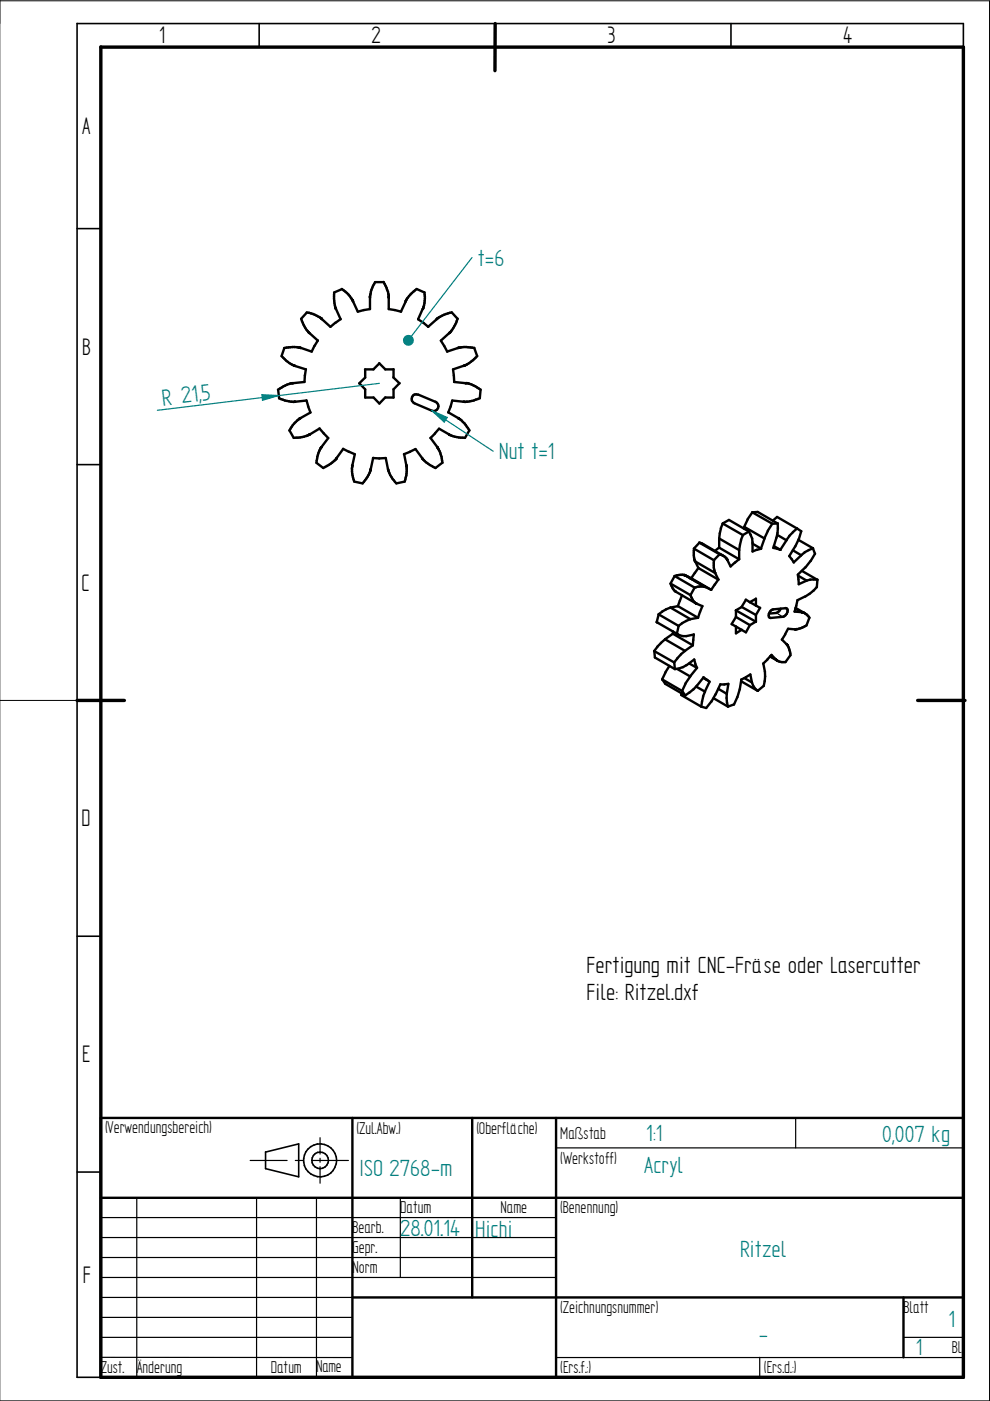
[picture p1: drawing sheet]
<svg xmlns="http://www.w3.org/2000/svg" width="210mm" height="297mm" viewBox="0 0 210 297" stroke-linecap="round" stroke-linejoin="round" font-family="sans-serif">
<path d="M0 0v297h209.8v-296.8h-209.8M0 148.5h16.3" fill="none" stroke="#000" stroke-width=".21"/>
<g fill="none" stroke="#000" stroke-width=".34">
<path d="M16.3 5v287h5.1M16.3 5h188v5M54.9 5v5M105 5v5M155 5v5M16.3 48.5h5.1M16.3 98.5h5.1M16.3 148.5h5.1M16.3 198.5h5.1M16.3 248.5h5.1M56.3 244.2v3.6l7 1.7v-7l-7 1.8M64.4 246.4l.2 .7"/>
<path d="M64.4 245.6v.8M64.5 247.1l.4 .7M64.6 244.9l-.2 .8M64.8 247.8l.5 .6M65.3 248.4l.6 .5M65.3 243.6l-.7 1.3M65.9 248.9l.7 .4M65.9 243.1l-.6 .5M66.1 246l.1 .5M66.2 246.5l.3 .6M66.4 247l.4 .4M66.5 244.9l-.4 1.1"/>
<path d="M66.5 249.2l.8 .3M66.6 242.7l-.7 .4M66.8 247.4l.6 .3M66.8 244.6l-.3 .4M67.3 249.5h.8M67.3 247.7l.6 .1M67.3 242.6a3.5 3.5 0 0 1 3.7 4.9M67.3 242.5l-.7 .3M67.4 244.3a1.74 1.74 0 0 1 2.1 .9 1.74 1.74 0 0 1-.6 2.2M67.4 244.3l-.6 .3M68.4 247.7l-.6 .1M68.8 249.4l-.8 .1"/>
<path d="M68.9 247.4l-.5 .3M70.7 248.2l-1.2 .9-.8 .3M71 247.5l-.4 .7"/>
</g>
<path d="M21.4 9.9l182.9 .1v282h-182.9zM105 5l-.1 10M16.3 148.5h10.1M194.6 148.5h10" fill="none" stroke="#000" stroke-width=".72"/>
<g fill="none" stroke="#000" stroke-width=".51">
<path d="M79.5 59.8h1.9M79.5 59.8l-.2 .4M81.3 59.8l.3 .4M59.7 75.5l1 1 1.3 .8 2.9 1M60.3 73.8l-.6 1.7M60.7 73.7l-.5 .1M61.6 73.6l-.9 .1M62 73.6h.5M62.1 73.6h-.5M62.4 73.6h.5M62.9 73.6l.5 .1M63.3 73.7h.2"/>
<path d="M63.5 73.7h.1M63.5 73.7h.2M63.7 73.7l.1 .1M63.7 73.8h.1M63.9 67.6a6.4 6.4 0 0 0 1.6 2.9l1.9 1.7M64.6 79.6v1.4l-2.5 .2M64.9 78.3l-.3 1.3M65 66.3l1.4 .3M65.1 66.3l-1.3 1.3M66.3 66.5l1.3 .7M66.7 73.3l-.6 1.2-2.3-.8M67.4 72.2l-.7 1.2"/>
<path d="M67.5 67.1l.3 .2M67.7 67.2l.2 .2M67.9 67.4l.2 .1M68 67.4l.2 .1M68.1 67.5h.1M68.2 67.6l.1 .1M68.2 67.6l1.9 1.7 2.1-1.7M70.9 62a8.1 8.1 0 0 0 .3 3.5M71.2 65.4l1 2.3M72.5 61.3l.4 .3M72.5 61.3l-1.7 .7M72.9 61.6l.3 .2"/>
<path d="M73.2 61.8l.4 .3M73.5 62.1l.4 .3M73.8 62.4l.4 .4M74.1 62.7l.3 .5M74.4 63.1l.1 .2M74.5 63.3l.2 .2M74.6 63.5l.2 .2M74.8 63.8l.1 .1M74.8 63.7v.1M77.4 78.3h1.8M77.4 78.3v1.8l-1.2 1.2M78.4 62.8v2.7l-2.5 .6-1.1-2.4"/>
<path d="M78.5 62.5l-.1 .3M78.7 61.8l-.2 .7M78.8 61.4l-.2 .4M79.1 60.6l-.4 .8M79.3 60.2l-.2 .4M80.4 77l1.3 1.3h1.7M80.4 77l-1.2 1.3M81.5 60.2l.2 .4M81.7 60.5l.3 .5M81.9 61l.2 .4M82 61.4l.3 .4M82.3 61.8v.5"/>
<path d="M82.3 62.2l.1 .3M82.4 62.4v.3M82.4 62.7v2.8l2.6 .6 1-2.2M83.4 78.3v1.8M86.1 63.8l-.1 .1M86.2 63.5l-.2 .3M86.4 63.2l-.3 .3M87 62.4l-.6 .8M87.3 62.1l-.3 .3M87.7 61.8l-.4 .3M88 61.6l-.4 .2M88.3 61.3l1.7 .7"/>
<path d="M88.3 61.3l-.4 .3M89.7 65.4h.1M89.7 65.2l-1.1 2.5 2.2 1.6M90 62v.5M90 63.8l-.3 1.4M90 62.5l.1 .4M90.1 63.3l-.1 .5M90.1 62.9v.5M92.6 67.7l-1.8 1.6M92.7 67.6l-.2 .1M92.8 67.5l-.2 .1M92.9 67.4l-.2 .1"/>
<path d="M93.1 67.3l-.2 .1M93.3 67.2l-.2 .1M95.2 70.6l-1.7 1.6 1.3 2.3M95.3 66.3l-2 .9M95.4 70.4l-.2 .3M95.5 70.4l-.1 .1M95.6 70.3l-.1 .1M95.8 66.2l1.2 1.4-.3 .8M95.8 66.3h-.5M95.8 69.9l-.2 .4M96.1 69.6l-.3 .4M96.3 69.2l-.2 .4"/>
<path d="M96.5 68.8l-.2 .4M96.7 68.4l-.2 .4M97.2 73.8l-2.4 .7M97.2 73.7l-.1 .1M97.4 73.7h-.2M97.7 73.7h-.4M98 73.6l-.3 .1M98.3 77.6l-2.2 .7 .2 2.7M98.3 73.6h.5M98.4 77.5l-.1 .1M98.4 73.6h-.5M98.6 77.4l-.2 .2"/>
<path d="M98.7 77.4l-.1 .1M98.8 73.6h.5M98.9 77.3l-.2 .1M99.1 77.2l-.2 .1M99.2 73.6l.5 .1M99.5 77l-.4 .2M99.7 73.7h.4M99.9 76.7l-.4 .3M100.1 73.7l.5 .1M100.5 76.1l-.6 .6M100.5 73.7l.7 1.8M100.8 75.8l-.3 .4"/>
<path d="M101.2 75.5l-.4 .4M59 82.6l.2 1.9 .8 .3a4.2 4.2 0 0 0 2.4 .3M59.4 82.4l-.5 .2M59.7 82.2l-.4 .2M60.1 81.9l-.4 .3M60.5 81.7l-.4 .2M60.9 81.5l-.4 .2M61.3 81.4l-.4 .1M61.4 91.3l.9 1.5h1.3l1.3-.4M61.6 81.3l-.3 .1M61.6 90.8l-.3 .5M61.8 81.3h-.3"/>
<path d="M61.8 81.2h.4M61.8 90.5l-.2 .3M61.9 81.2l-.2 .1M62.1 90.1l-.3 .4M62.4 89.8l-.3 .3M62.7 89.5l-.3 .3M63 89.2l-.3 .3M63.4 88.9l-.4 .3M63.5 88.7h.1M63.6 88.7h.1M63.6 88.7l-.3 .2M63.8 88.6l-.2 .1"/>
<path d="M65 84.9l-2.6 .3M65 84.9l.4 1.3M65.2 92.3l-.3 .2M65.3 86.1l.5 1.4-2.1 1.1M65.4 92.2l-.2 .2M65.4 92.2v.1M65.6 92.1l-.2 .1M65.7 92.1l-.1 .1M65.7 92v.1M67.3 96.8l-.2 1.3 1.4 1.1 .5-.2M67.4 96.4l-.1 .4M67.6 96l-.2 .4"/>
<path d="M67.7 90.8l1 1.1M67.7 95.6l-.2 .4M67.8 90.8l-2.1 1.3M67.9 95.2l-.2 .4M68 95.1l-.1 .1M68 95l-.1 .1M68.1 94.9h.1M68.1 94.9l-.1 .1M68.2 94.8l-.2 .1M68.6 91.9l1 1-1.4 1.9M69.3 98.8l-.3 .2M69.7 98.6l-.4 .2"/>
<path d="M70.1 98.3l-.4 .3M70.8 97.7l-.7 .6M71.3 97.3l-.5 .5M71.3 97.2v.1M71.4 97.2h-.1M71.4 97.1v.1M72.7 95.2l1.3 .6M72.8 95.2l-1.4 1.9M74 95.8l1.2 .5-.6 2.5M74.6 99.3l.1 1.1 .4 1.7 1.8 .4 .3-.4M74.7 98.8l-.1 .5M76.2 81.3l1.2 1.2v1.8h1.8l1.2 1.3 1.3-1.4"/>
<path d="M78.5 99.8l-.1 .5M78.6 99.6v.1M78.6 99.4l-.1 .5M79.1 97.1h2.7l.5 2.4a5.9 5.9 0 0 0 1.7 3l1.8-.4 .4-2.2M79.1 97.1l-.5 2.3M83.4 80l1.3 1.3-1.3 1.2v1.8h-1.7M85.7 96.3l.4 2.3M86.1 98.6l.1 .1M86.1 98.8l.1 1.1M86.2 98.6v.2M86.9 95.8l1.2-.6 1.4 1.9a8 8 0 0 0 2.8 2.1l1.5-1.1M86.9 95.8l-1.3 .5"/>
<path d="M87.9 83.7a1.03 1.03 0 0 0-.6 .9 1.03 1.03 0 0 0 .6 .9l3.7 1.6h.7l.4-.3M88.2 83.6l.5 .1M88.3 83.6l-.5 .1M88.6 83.7l3.8 1.5M89.6 97.2v.1M91.3 92.8l1.4 2M92.2 91.9l-.9 1M92.3 85.2l.4 .2M92.6 85.4l.3 .4M92.7 94.7l.1 .3M92.7 94.9h.1M92.8 94.9l.1 .2"/>
<path d="M92.8 94.8v.1M92.8 95l.2 .2M92.9 85.7l.1 .4M92.9 95.1l.3 .5M93 86.1l-.3 .8M93.1 95.5l.2 .5M93.3 95.9l.3 .9M93.6 96.8l.2 1.3M95 87.4l2.2 1.2M95.2 92.2h.1M96.3 81l2.4 .2M97.1 88.6l.1 .1"/>
<path d="M97.2 88.7h.1M97.2 88.6l.2 .2M97.4 88.8l.1 .1M97.5 88.9l.4 .3M97.8 89.1l.4 .4M98.1 89.5l.4 .3M98.5 89.7l.3 .4M98.6 81.2h.4M98.7 90.1l.3 .4M98.9 85.1l-.4 .1-2.6-.3-.9 2.6M99 90.5l.3 .3M99 81.2l.4 .1"/>
<path d="M99.2 90.8l.3 .5M99.3 81.3l.3 .1M99.5 91.2l-.9 1.6h-.5a5.7 5.7 0 0 1-2.9-.7l-2.1-1.2-.9 1M99.5 81.4l.5 .1M99.9 81.5l.5 .2M100.4 81.7l.4 .2M100.8 81.9l.4 .3M100.9 84.7l-.4 .2-1.6 .3M101.1 82.1l.4 .3M101.3 84.6l-.4 .2M101.5 82.3l.4 .3M101.9 82.6l-.2 1.8-.4 .2"/>
<path d="M77.4 101.8l-.2 .4M77.9 101l-.5 .8M78.1 100.7l-.2 .4M78.4 100.2l-.3 .5M147.1 116.3l1.2-1.2 4.3 2.4-1.3 1.3M147.3 118.9l-.2-1.1 .1-1.5 4.2 2.5-.1 1.5 .3 1.2M147.3 118.9h.1M147.3 118.9l.1 .1M147.4 119l4.2 2.5M147.4 119l.7 1.4 4.2 2.5M148.3 115l.3 .1M148.5 115.1l.3 .1"/>
<path d="M148.8 115.2l.3 .2M149.1 115.4l4.3 2.5M152.5 114.2v1.9l4.2 2.5v-2M152.5 114.2l4.2 2.4M152.5 116.1l-.9 .7M152.5 117.5l.3 .1M152.8 117.6l.2 .1M152.8 112l.4-1 4.3 2.5-.4 1M152.9 112l-.4 2.2M153 117.6l.3 .2M153.2 111l1.4-.8 4.2 2.5-1.3 .8M153.2 117.8l.5 .3"/>
<path d="M153.7 118l.2 .2M153.8 118.2l.2 .2M153.9 118.3l.2 .1M154.1 118.4v.1M154.1 118.5l.1 .2M154.1 118.5v.1M154.2 118.6l.7 1.5 .9-.8M156.7 118.5l-.9 .8M157.1 114.5l-.4 2.1M157.8 111.7l4.3 2.5-.8 2.1M157.8 111.7l-.1 .4M158.5 110.1l-.7 1.6"/>
<path d="M158.7 112.6l.5 .8M159.1 113.4l.4 .8M159.5 114.1l.1 .9M159.5 108.6l1.2-.1 4.2 2.5h-1.2M159.5 108.6l4.2 2.4-.9 1.6M159.5 108.6l-1 1.5M159.6 115v1.9l1.8-.6M159.6 115.3l1.8 1M162.8 112.6l-.7 1.6M163.8 110.4l1-.8 4.2 2.5-.9 .7M164.6 114l-.6 2.2 1.5 .4-1.4-.8M164.8 113.4l2 1.2-1.4 2"/>
<path d="M164.9 111v1M164.9 112l-.3 2M167.4 113.6l-.7 1M168.1 112.8l-.8 .8M168.6 115.8l-1.3 2.1 1 1.4 1.6-1.6-1.8-1M169 112l.9 .6M169.3 114.5l3.1 1.7-1.8 .9-.8 .6M169.9 112.6l-.5 1.7-.8 1.6M171.9 118.9l-1.1 1.4M172.3 116.2l.5 1.2-.9 1.6M138.7 138l4.3 2.5 .1 1.4-4.2-2.5zM139.2 131.9l.5-1.6 4.2 2.4-.4 1.7"/>
<path d="M139.2 131.9l4.9 2.8 1.4 .2 1.6-.4M139.2 131.9l.3 .2M139.4 137.1l-.7 .9M140.4 129.7l1.8-.9 4.2 2.5-.9 .4M140.4 129.7l-.8 .6M141 135.6l4.2 2.4-.8 .7M141 135.6l-1.6 1.5M142.2 123.7l.8-1.6 4.3 2.5-.9 1.6M142.7 134.4l4.2 2.4M142.7 134.4l-1.7 1.2M142.7 133.9v.5M143.3 125.4l-.6-.6-.5-1.1 4.2 2.5 .5 1.1 .6 .6"/>
<path d="M143.3 125.4h.1M143.3 125.4l4.2 2.5M143.4 122l-.4 .1M143.6 122h-.3M143.6 139.6l-.7 .9M143.7 128.5l4.3 2.5M144.1 127.3l-.4 1.2-1.6 .3M144.2 121.9h.7M144.2 121.9l-.6 .1M144.4 138.7l-.8 .9M144.6 126.2l-.5 1.2M144.7 132.1l-.9 .6"/>
<path d="M144.9 121.9l.4 .1M145.1 121.9l.1 .1M145.2 122l1.1 .6M145.2 122l4.3 2.5M145.2 121.9v.1M145.3 122l1.3 .6M145.5 131.7l-.9 .4M146.3 122.6l.6 .3M146.6 122.6l4.2 2.5M146.9 122.9l.5 .3M146.9 136.8l-1.7 1.2M147.1 134.5l-.2 2.3"/>
<path d="M147.3 121.5l-.7 1.1M147.4 123.2l1.6 .9M147.5 127.9h.1M147.6 127.9h.1M147.6 124.5l-.4 .1M147.7 127.9v.1M147.7 128l1.2 .5M147.9 124.4l-.3 .1M148 131l-1.7 .3M148.1 120.4l-.8 1.1M148.2 124.4h-.4M148.4 124.3h.8"/>
<path d="M148.4 129.7l-.4 1.3M148.5 124.3l-.3 .1M148.9 124.1l1.9 1M148.9 128.5l-.5 1.3M149.1 124.3l.2 .1M149.3 124.4l.2 .1M149.5 124.4h-.1M151.6 121.5l.7 1.4M152.3 122.9l-1.5 2.2M155.2 132.3l.8 .5M156 130.8l3 1.7 1.3-.7M156 132.8v1.5l1.3-.8"/>
<path d="M156 130.8l-.9 1.5M158.2 127.2l-1 1.5M159 132.5l-.8 1.6-2.2-1.3M160.2 128.4l1 .5M160.3 126.9v1.5l-2.2-1.3M160.3 130.3v1.5l-4.3-2.4v1.4M160.3 127l-1.3 .7M161.2 128.9l-.9 1.5-3-1.7-1.3 .7M162.7 139.8l.9-.9 .9 1M162.7 139.8l-.9 .9M163.2 129.8l-.2 .4M163.3 139.2l1.5 .8"/>
<path d="M163.3 139.1l1.2 .8M163.4 129.5l-.2 .3M164 129.2l-.6 .3M164.5 139.8v.1M164.5 139.9l.2 .1M164.6 139.9h.1M164.8 129.8l-1.7 .3M165.1 129.6l-.3 .3M165.5 129l-.4 .7M165.8 135.6l1.2 1.2M166.5 134.5l-.7 1.1M166.5 128.9l.3 .1"/>
<path d="M166.6 128.9l-2.7 .3M166.8 128.9l.2 .6M166.8 130.1l-.8 .7-2.6 .2-.4-.2v-.6M166.8 136.6l.1 .1M167 136.8v.1M167 129.8l-.2 .4M167 136.9l.1 .2M167 129.4v.4M167.1 137l.2 .4M167.2 137.3l.1 .3M167.3 137.6l.1 .3M167.4 137.9l.2 .7"/>
<path d="M167.6 138.5v.4M167.6 138.9l-1.1 1.5-1-.1-.8-.3M168.4 129.7l1.6 .1M168.7 128.9l2.2 1.3M168.7 129.1l1.3 .7M169 133.3h-1.9l-.6 1.2M169.4 133.3l-.4 .1M169.9 129.8l.6 .1M170 129.8h.1M170 121l3.3 1.9h-1.6M170.1 129.8h.1M170.3 132.9l-.9 .4"/>
<path d="M170.4 129.9l.3 .1M170.8 120.3l-1.6 1.5 .1 2.1 1.7-.8-1.8-1.1M170.9 130.2l.2 .1M171 132.6l-.7 .4M171.1 130.3l.2 .3M171.2 130.5l.2 .2M171.4 130.7l.2 .3M171.6 130.9l-.6 1.7M171.6 125.9l-2.5 1.4-.6 2.4M171.8 122.9l-.8 .2M172.5 125.2l-.9 .7M173.2 124.5l-.7 .8"/>
<path d="M173.3 122.9l-.1 1.6M140.4 144.1l4.3 2.4 .6 .9-4.2-2.4zM141.1 142.6l-.7 1.5M141.9 141.2l-.8 1.4M143.6 141.8l2.7 1.6-1 1.5M144.5 147l-.1 .4 4.3 2.4M144.8 141.4l-1.7 .5M145.4 144.9l-.8 1.6M145.5 141l-.7 .5M146.1 140.7l1.7 .9M146.2 146.8l-.9 .6M147 146.1l-.8 .8"/>
<path d="M147.4 140.8l.4 .8M147.4 140.8l-.2-1-1.7 1.3M147.6 145.6l1.9 1-.4 1.1M147.8 141.6l-1.5 1.8M149.1 147.7l-.4 2.1M149.1 143.7l1.1 .7M149.8 144.1l.7 .4-1.1 2.1M149.8 144.1l-.6-.5-2.2 2.6M151.3 148l3 1.8M151.7 147.2l-.9 1.5-1.1 1.4-1-.3M152.3 146l1.8 1.1M152.7 145.1h.9"/>
<path d="M152.7 145.1l-1 2.1M153.5 145.1l.9-.1-.3 2.1M154.1 147.1v1.8l.2 .9M156.3 147.8l-.7 1.6-1.3 .4M156.8 146.1l-.5 1.7M157.1 144.4l3.6 2.1M157.2 144.1l-.4 2.1M157.8 143.8l1.6 .9M158.1 143.6l1-.6 .3 1.7M158.2 143.6l-1.1 .5M159.4 144.7l.7 1.3 .6 .5M161.8 140.7l.4 1.7"/>
<path d="M161.9 145.4l-1.2 1.1M162.1 144.4l-.2 1.1M162.2 142.4v1M162.2 143.4l-.1 1M21.4 237h182.9v55h-182.9zM74.7 237v55M100.1 237v38.1M117.9 237v55M21.4 254h182.9M74.7 275.1h129.6M191.6 275.1v12.7"/>
</g>
<g fill="none" stroke="#000" stroke-width=".25">
<path d="M163.2 130.9l.1 .1M165 130.2l.7 .4M168.7 237v6.4M21.4 258.1h96.5M29 254v38M53 246h7.9M54.4 254v38M62.6 246h1.7M66.1 246h7.8M67.1 254v38M67.9 241.2v3.5M67.9 245.6v.8"/>
<path d="M67.9 247.4v3.5M84.9 254v16.8M117.9 243.4h86.4M21.4 279.3h53.3M21.4 275.1h53.3M21.4 270.8h96.5M21.4 266.6h96.5M21.4 262.4h96.5M21.4 287.8h53.2M21.4 283.5h53.3M117.8 287.8h86.4M161.1 287.8v4.2"/>
<path d="M191.6 283.5h12.7"/>
</g>
<path d="M100.1 54.6l-13.5 17.5" fill="none" stroke="#008080" stroke-width=".25"/>
<circle cx="86.6" cy="72.2" r="1.17" fill="#008080"/>
<path d="M55.5 83.7l3.6 .2-3.5 1M55.5 83.7l.2 1.2M80.4 81.3l-47 5.7" fill="none" stroke="#008080" stroke-width=".25"/>
<path d="M55.5 83.7l3.6 .2-3.4 1z" fill="#008080"/>
<path d="M91.6 87.1l13 8.6" fill="none" stroke="#008080" stroke-width=".25"/>
<path d="M91.6 87.1l3.2 1.4-.6 1z" fill="#008080"/>
<path d="M91.5 87l3.3 1.5M91.6 87.1l2.6 2.4 .6-1" fill="none" stroke="#008080" stroke-width=".25"/>
<g font-size="5.7">
<text x="33.8" y="9.2">1</text>
<text x="78.8" y="9.2">2</text>
<text x="128.8" y="9.2">3</text>
<text x="178.8" y="9.2">4</text>
<text x="17.4" y="28.4">A</text>
<text x="17.4" y="75.2">B</text>
<text x="17.3" y="125.2">C</text>
<text x="17.3" y="175.2">D</text>
<text x="17.4" y="225.2">E</text>
<text x="17.6" y="271.9">F</text>
</g>
<g font-size="5.6" fill="#008080">
<text x="101.3" y="56.4">t=6</text>
<text x="34.5" y="86" transform="rotate(-7 34.5 86)">R 21,</text>
<text x="42.9" y="85" transform="rotate(-7 42.9 85)">5</text>
<text x="105.8" y="97.4">Nut t=1</text>
<text x="137" y="242">1:1</text>
<text x="187" y="242.2">0,007 kg</text>
<text x="76.2" y="249.4">ISO 2768-m</text>
<text x="136.6" y="248.8">Acryl</text>
<text x="84.9" y="262">28.01.14</text>
<text x="100.8" y="262.3">Hichi</text>
<text x="156.9" y="266.6">Ritzel</text>
<text x="201.1" y="281.3">1</text>
<text x="160.9" y="284.6">-</text>
<text x="194.2" y="287.4">1</text>
</g>
<g font-size="5.6">
<text x="124.4" y="206.2">Fertigung mit CNC-Fräse oder Lasercutter</text>
<text x="124.4" y="211.9">File: Ritzel.dxf</text>
</g>
<g font-size="4.1">
<text x="22.3" y="240.2">(Verwendungsbereich)</text>
<text x="75.6" y="240.4">(Zul.Abw.)</text>
<text x="101" y="240.4">(Oberfläche)</text>
<text x="118.8" y="241.4">Maßstab</text>
<text x="118.8" y="246.7">(Werkstoff)</text>
<text x="84.9" y="257.3">Datum</text>
<text x="106.1" y="257.3">Name</text>
<text x="118.8" y="257.3">(Benennung)</text>
<text x="74.7" y="261.5">Bearb.</text>
<text x="74.7" y="265.7">Gepr.</text>
<text x="74.7" y="270">Norm</text>
<text x="118.8" y="278.4">(Zeichnungsnummer)</text>
<text x="191.6" y="278.4">Blatt</text>
<text x="201.8" y="286.9">Bl.</text>
<text x="21.4" y="291.1">Zust. Änderung</text>
<text x="57.4" y="291.1">Datum</text>
<text x="67.1" y="291">Name</text>
<text x="118.8" y="291.1">(Ers.f.:)</text>
<text x="162" y="291.1">(Ers.d.:)</text>
</g>
</svg>
